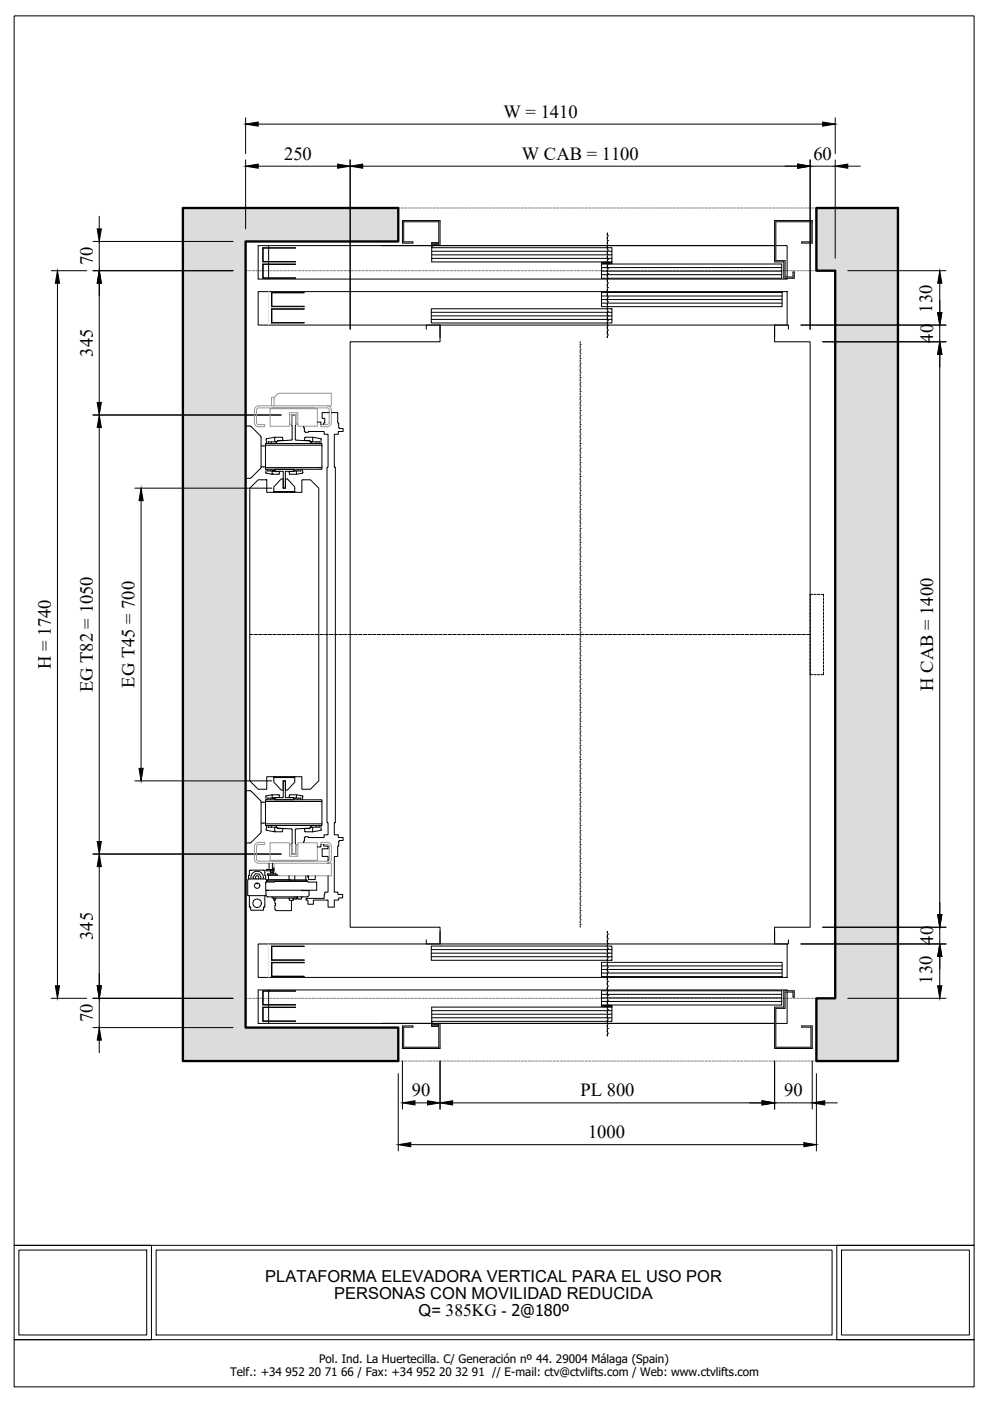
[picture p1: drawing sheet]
<svg xmlns="http://www.w3.org/2000/svg" width="210mm" height="297mm" viewBox="0 0 210 297" stroke-linecap="round" stroke-linejoin="round" font-family="sans-serif">
<!-- layer: AUX-0 -->
<g fill="none" stroke="#808080" stroke-width=".21">
<path d="M52.1 57v.4h.4M52.1 51.8v.5M52.1 52.5v.5M52.1 53.3v.5M52.1 54v.5M52.1 54.8v.5M52.1 55.5v.5M52.1 56.3v.5M52.4 51.2h-.3v.3M52.6 51.2h.5M52.7 57.4h.5M53.4 51.2h.5"/>
<path d="M53.5 57.4h.5M54.1 51.2h.5M54.2 57.4h.5M54.9 51.2h.5M55 57.4h.5M55.6 51.2h.5M55.7 57.4h.5M56.4 51.2h.5M56.5 57.4h.5M57.1 51.2h.5M57.2 57.4h.5M57.9 51.2h.5"/>
<path d="M58 57.4h.5M58.6 51.2h.5M58.7 57.4h.5M59.4 51.2h.5M59.5 57.4h.5M60.1 51.2h.5M60.2 57.4h.5M60.9 51.2h.5M61 57.4h.5M61.6 51.2h.5M61.7 57.4h.5M62.4 51.2h.5"/>
<path d="M62.5 57.4h.5M63.1 51.2h.5M63.2 57.4h.5M63.9 51.2h.5M64 57.4h.5M64.6 51.2h.5M64.7 57.4h.5M65.4 51.2h.5M65.5 57.4h.5M66.1 51.2h.5M66.2 57.4h.5M66.9 51.2h.5"/>
<path d="M67 57.4h.5M67.6 51.2h.5M67.7 57.4h.5M68.4 51.2h.5M68.5 57.4h.5M69.1 51.2h.5M69.2 57.4h.5M69.9 51.2h.5M70 57.4h.5M70.6 51.2h.5M70.7 57.4h.5M71.4 51.2h.5"/>
<path d="M71.5 57.4h.5M72.1 51.2h.5M72.2 57.4h.5M72.9 51.2h.5M73 57.4h.5M73.6 51.2h.5M73.7 57.4h.5M74.4 51.2h.5M74.5 57.4h.5M75.1 51.2h.5M75.2 57.4h.5M75.9 51.2h.5"/>
<path d="M76 57.4h.5M76.6 51.2h.5M76.7 57.4h.5M77.4 51.2h.5M77.5 57.4h.5M78.1 51.2h.5M78.2 57.4h.5M78.9 51.2h.5M79 57.4h.5M79.6 51.2h.5M79.7 57.4h.5M80.4 51.2h.5"/>
<path d="M80.5 57.4h.5M81.1 51.2h.5M81.2 57.4h.5M81.9 51.2h.5M82 57.4h.5M82.6 51.2h.5M82.7 57.4h.5M83.4 51.2h.5M83.5 57.4h.5M84.2 57.4h.5M84.4 44.8v.5M84.4 45.5v.5"/>
<path d="M84.4 46.3v.5M84.4 47v.5M84.4 47.8v.5M84.4 48.5v.5M84.4 49.3v.5M84.4 50v.5M84.4 50.8v.4h-.3M84.8 44.1h-.4v.4M85 57.4h.5M85 44.1h.5M85.7 57.4h.5M85.8 44.1h.5"/>
<path d="M86.5 57.4h.5M86.5 44.1h.5M87.2 57.4h.5M87.3 44.1h.5M88 57.4h.5M88 44.1h.5M88.7 57.4h.5M88.8 44.1h.5M89.5 57.4h.5M89.5 44.1h.5M90.2 57.4h.5M90.3 44.1h.5"/>
<path d="M91 57.4h.5M91 44.1h.5M91.7 57.4h.5M91.8 44.1h.5M92.5 57.4h.5M92.5 44.1h.5M93.2 57.4h.5M93.3 44.1h.5M94 57.4h.5M94 44.1h.5M94.7 57.4h.5M94.8 44.1h.5"/>
<path d="M95.5 57.4h.5M95.5 44.1h.5M96.2 57.4h.5M96.3 44.1h.5M97 57.4h.5M97 44.1h.5M97.7 57.4h.5M97.8 44.1h.5M98.5 57.4h.5M98.5 44.1h.5M99.2 57.4h.5M99.3 44.1h.5"/>
<path d="M100 57.4h.5M100 44.1h.5M100.7 57.4h.5M100.8 44.1h.5M101.5 57.4h.5M101.5 44.1h.5M102.2 57.4h.5M102.3 44.1h.5M103 57.4h.5M103 44.1h.5M103.7 57.4h.5M103.8 44.1h.5"/>
<path d="M104.5 57.4h.5M104.5 44.1h.5M105.2 57.4h.5M105.3 44.1h.5M106 57.4h.5M106 44.1h.5M106.7 57.4h.5M106.8 44.1h.5M107.5 57.4h.5M107.5 44.1h.5M108.2 57.4h.5M108.3 44.1h.5"/>
<path d="M109 57.4h.5M109 44.1h.5M109.7 57.4h.5M109.8 44.1h.5M110.5 57.4h.5M110.5 44.1h.5M111.2 57.4h.5M111.3 44.1h.5M112 57.4h.5M112 44.1h.5M112.7 57.4h.5M112.8 44.1h.5"/>
<path d="M113.5 57.4h.5M113.5 44.1h.5M114.2 57.4h.5M114.3 44.1h.5M115 57.4h.5M115 44.1h.5M115.7 57.4h.5M115.8 44.1h.5M116.5 57.4h.5M116.5 44.1h.5M117.2 57.4h.5M117.3 44.1h.5"/>
<path d="M118 57.4h.5M118 44.1h.5M118.7 57.4h.5M118.8 44.1h.5M119.5 57.4h.5M119.5 44.1h.5M120.2 57.4h.5M120.3 44.1h.5M121 57.4h.5M121 44.1h.5M121.7 57.4h.5M121.8 44.1h.5"/>
<path d="M122.5 57.4h.5M122.5 44.1h.5M123.2 57.4h.5M123.3 44.1h.5M124 57.4h.5M124 44.1h.5M124.7 57.4h.5M124.8 44.1h.5M125.5 57.4h.5M125.5 44.1h.5M126.2 57.4h.5M126.3 44.1h.5"/>
<path d="M127 57.4h.5M127 44.1h.5M127.7 57.4h.5M127.8 44.1h.5M128.5 57.4h.5M128.5 44.1h.5M129.2 57.4h.5M129.3 44.1h.5M130 57.4h.5M130 44.1h.5M130.7 57.4h.5M130.8 44.1h.5"/>
<path d="M131.5 57.4h.5M131.5 44.1h.5M132.2 57.4h.5M132.3 44.1h.5M133 57.4h.5M133 44.1h.5M133.7 57.4h.5M133.8 44.1h.5M134.5 57.4h.5M134.5 44.1h.5M135.2 57.4h.5M135.3 44.1h.5"/>
<path d="M136 57.4h.5M136 44.1h.5M136.7 57.4h.5M136.8 44.1h.5M137.5 57.4h.5M137.5 44.1h.5M138.2 57.4h.5M138.3 44.1h.5M139 57.4h.5M139 44.1h.5M139.7 57.4h.5M139.8 44.1h.5"/>
<path d="M140.5 57.4h.5M140.5 44.1h.5M141.2 57.4h.5M141.3 44.1h.5M142 57.4h.5M142 44.1h.5M142.7 57.4h.5M142.8 44.1h.5M143.5 57.4h.5M143.5 44.1h.5M144.2 57.4h.5M144.3 44.1h.5"/>
<path d="M145 57.4h.5M145 44.1h.5M145.7 57.4h.5M145.8 44.1h.5M146.5 57.4h.5M146.5 44.1h.5M147.2 57.4h.5M147.3 44.1h.5M148 57.4h.5M148 44.1h.5M148.7 57.4h.5M148.8 44.1h.5"/>
<path d="M149.5 57.4h.5M149.5 44.1h.5M150.2 57.4h.5M150.3 44.1h.5M151 57.4h.5M151 44.1h.5M151.7 57.4h.5M151.8 44.1h.5M152.5 57.4h.5M152.5 44.1h.5M153.2 57.4h.5M153.3 44.1h.5"/>
<path d="M154 57.4h.5M154 44.1h.5M154.7 57.4h.5M154.8 44.1h.5M155.5 57.4h.5M155.5 44.1h.5M156.2 57.4h.5M156.3 44.1h.5M157 57.4h.5M157 44.1h.5M157.7 57.4h.5M157.8 44.1h.5"/>
<path d="M158.5 57.4h.5M158.5 44.1h.5M159.2 57.4h.5M159.3 44.1h.5M160 57.4h.5M160 44.1h.5M160.7 57.4h.5M160.8 44.1h.5M161.5 57.4h.5M161.5 44.1h.5M162.2 57.4h.5M162.3 44.1h.5"/>
<path d="M163 57.4h.5M163 44.1h.5M163.7 57.4h.5M163.8 44.1h.5M164.5 57.4h.5M164.5 44.1h.5M165.2 57.4h.5M165.3 44.1h.5M166 57.4h.5M166 44.1h.5M166.7 57.4h.5M166.8 44.1h.5"/>
<path d="M167.5 57.4h.5M167.5 44.1h.5M168.2 57.4h.5M168.3 44.1h.5M169 57.4h.5M169 44.1h.5M169.7 57.4h.5M169.8 44.1h.5M170.5 57.4h.5M170.5 44.1h.5M171.2 57.4h.5M171.3 44.1h.5"/>
<path d="M172 57.4h.5M172 44.1h.5M172.8 44.1h.3v.5M173.1 56.9v.5h-.4M173.1 44.9v.5M173.1 45.6v.5M173.1 46.4v.5M173.1 47.1v.5M173.1 47.9v.5M173.1 48.6v.5M173.1 49.4v.5M173.1 50.1v.5"/>
<path d="M173.1 50.9v.5M173.1 51.6v.5M173.1 52.4v.5M173.1 53.1v.5M173.1 53.9v.5M173.1 54.6v.5M173.1 55.4v.5M173.1 56.1v.5M52.1 217.5v.4h.3M52.1 212.3v.5M52.1 213v.5M52.1 213.8v.5"/>
<path d="M52.1 214.5v.5M52.1 215.3v.5M52.1 216v.5M52.1 216.8v.5M52.5 211.7h-.4v.3M52.6 217.9h.5M52.7 211.7h.5M53.4 217.9h.5M53.5 211.7h.5M54.1 217.9h.5M54.2 211.7h.5M54.9 217.9h.5"/>
<path d="M55 211.7h.5M55.6 217.9h.5M55.7 211.7h.5M56.4 217.9h.5M56.5 211.7h.5M57.1 217.9h.5M57.2 211.7h.5M57.9 217.9h.5M58 211.7h.5M58.6 217.9h.5M58.7 211.7h.5M59.4 217.9h.5"/>
<path d="M59.5 211.7h.5M60.1 217.9h.5M60.2 211.7h.5M60.9 217.9h.5M61 211.7h.5M61.6 217.9h.5M61.7 211.7h.5M62.4 217.9h.5M62.5 211.7h.5M63.1 217.9h.5M63.2 211.7h.5M63.9 217.9h.5"/>
<path d="M64 211.7h.5M64.6 217.9h.5M64.7 211.7h.5M65.4 217.9h.5M65.5 211.7h.5M66.1 217.9h.5M66.2 211.7h.5M66.9 217.9h.5M67 211.7h.5M67.6 217.9h.5M67.7 211.7h.5M68.4 217.9h.5"/>
<path d="M68.5 211.7h.5M69.1 217.9h.5M69.2 211.7h.5M69.9 217.9h.5M70 211.7h.5M70.6 217.9h.5M70.7 211.7h.5M71.4 217.9h.5M71.5 211.7h.5M72.1 217.9h.5M72.2 211.7h.5M72.9 217.9h.5"/>
<path d="M73 211.7h.5M73.6 217.9h.5M73.7 211.7h.5M74.4 217.9h.5M74.5 211.7h.5M75.1 217.9h.5M75.2 211.7h.5M75.9 217.9h.5M76 211.7h.5M76.6 217.9h.5M76.7 211.7h.5M77.4 217.9h.5"/>
<path d="M77.5 211.7h.5M78.1 217.9h.5M78.2 211.7h.5M78.9 217.9h.5M79 211.7h.5M79.6 217.9h.5M79.7 211.7h.5M80.4 217.9h.5M80.5 211.7h.5M81.1 217.9h.5M81.2 211.7h.5M81.9 217.9h.5"/>
<path d="M82 211.7h.5M82.6 217.9h.5M82.7 211.7h.5M83.4 217.9h.5M83.5 211.7h.5M84.1 217.9h.3v.4M84.2 211.7h.5M84.4 218.5v.5M84.4 219.3v.5M85 211.7h.5M85.7 211.7h.5M86.5 211.7h.5"/>
<path d="M87.2 211.7h.5M88 211.7h.5M88.7 211.7h.5M89.5 211.7h.5M90.2 211.7h.5M91 211.7h.5M91.7 211.7h.5M92.5 211.7h.5M93.2 211.7h.5M94 211.7h.5M94.7 211.7h.5M95.5 211.7h.5"/>
<path d="M96.2 211.7h.5M97 211.7h.5M97.7 211.7h.5M98.5 211.7h.5M99.2 211.7h.5M100 211.7h.5M100.7 211.7h.5M101.5 211.7h.5M102.2 211.7h.5M103 211.7h.5M103.7 211.7h.5M104.5 211.7h.5"/>
<path d="M105.2 211.7h.5M106 211.7h.5M106.7 211.7h.5M107.5 211.7h.5M108.2 211.7h.5M109 211.7h.5M109.7 211.7h.5M110.5 211.7h.5M111.2 211.7h.5M112 211.7h.5M112.7 211.7h.5M113.5 211.7h.5"/>
<path d="M114.2 211.7h.5M115 211.7h.5M115.7 211.7h.5M116.5 211.7h.5M117.2 211.7h.5M118 211.7h.5M118.7 211.7h.5M119.5 211.7h.5M120.2 211.7h.5M121 211.7h.5M121.7 211.7h.5M122.5 211.7h.5"/>
<path d="M123.2 211.7h.5M124 211.7h.5M124.7 211.7h.5M125.5 211.7h.5M126.2 211.7h.5M127 211.7h.5M127.7 211.7h.5M128.5 211.7h.5M129.2 211.7h.5M130 211.7h.5M130.7 211.7h.5M131.5 211.7h.5"/>
<path d="M132.2 211.7h.5M133 211.7h.5M133.7 211.7h.5M134.5 211.7h.5M135.2 211.7h.5M136 211.7h.5M136.7 211.7h.5M137.5 211.7h.5M138.2 211.7h.5M139 211.7h.5M139.7 211.7h.5M140.5 211.7h.5"/>
<path d="M141.2 211.7h.5M142 211.7h.5M142.7 211.7h.5M143.5 211.7h.5M144.2 211.7h.5M145 211.7h.5M145.7 211.7h.5M146.5 211.7h.5M147.2 211.7h.5M148 211.7h.5M148.7 211.7h.5M149.5 211.7h.5"/>
<path d="M150.2 211.7h.5M151 211.7h.5M151.7 211.7h.5M152.5 211.7h.5M153.2 211.7h.5M154 211.7h.5M154.7 211.7h.5M155.5 211.7h.5M156.2 211.7h.5M157 211.7h.5M157.7 211.7h.5M158.5 211.7h.5"/>
<path d="M159.2 211.7h.5M160 211.7h.5M160.7 211.7h.5M161.5 211.7h.5M162.2 211.7h.5M163 211.7h.5M163.7 211.7h.5M164.5 211.7h.5M165.2 211.7h.5M166 211.7h.5M166.7 211.7h.5M167.5 211.7h.5"/>
<path d="M168.2 211.7h.5M169 211.7h.5M169.7 211.7h.5M170.5 211.7h.5M171.2 211.7h.5M172 211.7h.5M172.7 211.7h.4v.5M173.1 212.4v.5M173.1 213.2v.5M173.1 213.9v.5M173.1 214.7v.5M173.1 215.4v.5"/>
<path d="M173.1 216.2v.5M173.1 216.9v.5M173.1 217.7v.5M173.1 218.4v.5M173.1 219.2v.5M173.1 219.9v.5M84.4 224.5v.5h.4M84.4 220v.5M84.4 220.8v.5M84.4 221.5v.5M84.4 222.3v.5M84.4 223v.5"/>
<path d="M84.4 223.8v.5M85 225h.5M85.8 225h.5M86.5 225h.5M87.3 225h.5M88 225h.5M88.8 225h.5M89.5 225h.5M90.3 225h.5M91 225h.5M91.8 225h.5M92.5 225h.5"/>
<path d="M93.3 225h.5M94 225h.5M94.8 225h.5M95.5 225h.5M96.3 225h.5M97 225h.5M97.8 225h.5M98.5 225h.5M99.3 225h.5M100 225h.5M100.8 225h.5M101.5 225h.5"/>
<path d="M102.3 225h.5M103 225h.5M103.8 225h.5M104.5 225h.5M105.3 225h.5M106 225h.5M106.8 225h.5M107.5 225h.5M108.3 225h.5M109 225h.5M109.8 225h.5M110.5 225h.5"/>
<path d="M111.3 225h.5M112 225h.5M112.8 225h.5M113.5 225h.5M114.3 225h.5M115 225h.5M115.8 225h.5M116.5 225h.5M117.3 225h.5M118 225h.5M118.8 225h.5M119.5 225h.5"/>
<path d="M120.3 225h.5M121 225h.5M121.8 225h.5M122.5 225h.5M123.3 225h.5M124 225h.5M124.8 225h.5M125.5 225h.5M126.3 225h.5M127 225h.5M127.8 225h.5M128.5 225h.5"/>
<path d="M129.3 225h.5M130 225h.5M130.8 225h.5M131.5 225h.5M132.3 225h.5M133 225h.5M133.8 225h.5M134.5 225h.5M135.3 225h.5M136 225h.5M136.8 225h.5M137.5 225h.5"/>
<path d="M138.3 225h.5M139 225h.5M139.8 225h.5M140.5 225h.5M141.3 225h.5M142 225h.5M142.8 225h.5M143.5 225h.5M144.3 225h.5M145 225h.5M145.8 225h.5M146.5 225h.5"/>
<path d="M147.3 225h.5M148 225h.5M148.8 225h.5M149.5 225h.5M150.3 225h.5M151 225h.5M151.8 225h.5M152.5 225h.5M153.3 225h.5M154 225h.5M154.8 225h.5M155.5 225h.5"/>
<path d="M156.3 225h.5M157 225h.5M157.8 225h.5M158.5 225h.5M159.3 225h.5M160 225h.5M160.8 225h.5M161.5 225h.5M162.3 225h.5M163 225h.5M163.8 225h.5M164.5 225h.5"/>
<path d="M165.3 225h.5M166 225h.5M166.8 225h.5M167.5 225h.5M168.3 225h.5M169 225h.5M169.8 225h.5M170.5 225h.5M171.3 225h.5M172 225h.5M173.1 224.4v.6h-.3M173.1 220.7v.5"/>
<path d="M173.1 221.4v.5M173.1 222.2v.5M173.1 222.9v.5M173.1 223.7v.5"/>
</g>
<!-- layer: CABINA -->
<g fill="none" stroke="#000" stroke-width=".21">
<path d="M90.4 69.8v-.9h2.9v3.6h-19.1v124.1h19.1v3.5h-2.9v-.8M167.2 69.8v-.9h-3v3.6h7.6v124.1h-7.6v3.5h3v-.8M171.8 126.8v.5M171.8 127.5v.5M171.8 128.3v.5M171.8 129v.5M171.8 129.8v.5M171.8 130.5v.5M171.8 131.3v.5M171.8 132v.5M171.8 132.8v.5M171.8 133.5v.5"/>
<path d="M171.8 134.3v.5M171.8 135v.5M171.8 135.8v.5M171.8 136.5v.5M171.8 137.3v.5M171.8 138v.5M171.8 138.8v.5M171.8 139.5v.5M172.3 126h-.5v.5M172.6 126h.5M173.3 126h.5M174.1 126h.5v.5"/>
<path d="M174.6 126.8v.5M174.6 127.5v.5M174.6 128.3v.5M174.6 129v.5M174.6 129.8v.5M174.6 130.5v.5M174.6 131.3v.5M174.6 132v.5M174.6 132.8v.5M174.6 133.5v.5M174.6 134.3v.5M174.6 135v.5"/>
<path d="M174.6 135.8v.5M174.6 136.5v.5M174.6 137.3v.5M174.6 138v.5M174.6 138.8v.5M174.6 139.5v.5M171.8 142.5v.5h.5M171.8 140.3v.5M171.8 141v.5M171.8 141.8v.5M172.6 143h.5M173.3 143h.5"/>
<path d="M174.6 142.5v.5h-.5M174.6 140.3v.5M174.6 141v.5M174.6 141.8v.5"/>
</g>
<!-- layer: SOMBREADO -->
<g fill="#dcdcdc" stroke="#dcdcdc" stroke-width=".21">
<path d="M38.8 44.1l45.6 7.1v-7.1zM38.8 44.1l45.6 7.1h-45.6z"/>
<path d="M173.1 44.1l17.3 13.3v-13.3zM173.1 44.1l17.3 13.3h-17.3z"/>
<path d="M177.1 57.4l13.3 154.3v-154.3zM177.1 57.4l13.3 154.3h-13.3z"/>
<path d="M38.8 51.2l13.3 166.7v-166.7zM38.8 51.2l13.3 166.7h-13.3z"/>
<path d="M173.1 211.7l17.3 13.3v-13.3zM173.1 211.7l17.3 13.3h-17.3z"/>
<path d="M38.8 217.9l45.6 7.1v-7.1zM38.8 217.9l45.6 7.1h-45.6z"/>
</g>
<!-- layer: MUROS -->
<path d="M38.8 44.1h45.6v7.1h-32.3v166.7h32.3v7.1h-45.6zM173.1 44.1h17.3v180.9h-17.3v-13.3h4v-154.3h-4z" fill="none" stroke="#000" stroke-width=".5"/>
<!-- layer: EJES -->
<g fill="none" stroke="#000" stroke-width=".21">
<path d="M128.8 60h.1M128.8 59h.1M128.8 58h.1M128.8 57h.1M128.8 56h.1M128.8 55h.1M128.8 54h.1M128.8 53h.1M128.8 52h.1M128.8 51h.1M128.8 50h.1M128.8 49.4v.3"/>
<path d="M128.8 50.3v.4M128.8 51.3v.4M128.8 52.3v.4M128.8 53.3v.4M128.8 54.3v.4M128.8 55.3v.4M128.8 56.3v.4M128.8 57.3v.4M128.8 58.3v.4M128.8 59.3v.4M123 79h.1M123 78h.1"/>
<path d="M123 77h.1M123 76h.1M123 75h.1M123 74h.1M123 73h.1M123 72.5v.3M123 73.3v.5M123 74.3v.5M123 75.3v.5M123 76.3v.5M123 77.3v.5M123 78.3v.5"/>
<path d="M123 79.3v.5M128.8 71h.1M128.8 70h.1M128.8 69h.1M128.8 68h.1M128.8 67h.1M128.8 66h.1M128.8 65h.1M128.8 64h.1M128.8 63h.1M128.8 62h.1M128.8 61h.1"/>
<path d="M128.8 60.2v.6M128.8 61.2v.6M128.8 62.2v.6M128.8 63.2v.6M128.8 64.2v.6M128.8 65.2v.6M128.8 66.2v.6M128.8 67.2v.6M128.8 68.2v.6M128.8 69.2v.6M128.8 70.2v.6M128.8 71.2v.4"/>
<path d="M123 99h.1M123 98h.1M123 97h.1M123 96h.1M123 95h.1M123 94h.1M123 93h.1M123 92h.1M123 91h.1M123 90h.1M123 89h.1M123 88h.1"/>
<path d="M123 87h.1M123 86h.1M123 85h.1M123 84h.1M123 83h.1M123 82h.1M123 81h.1M123 80h.1M123 80.3v.5M123 81.3v.5M123 82.3v.5M123 83.3v.5"/>
<path d="M123 84.3v.5M123 85.3v.5M123 86.3v.5M123 87.3v.5M123 88.3v.5M123 89.3v.5M123 90.3v.5M123 91.3v.5M123 92.3v.5M123 93.3v.5M123 94.3v.5M123 95.3v.5"/>
<path d="M123 96.3v.5M123 97.3v.5M123 98.3v.5M123 99.3v.5M123 119h.1M123 118h.1M123 117h.1M123 116h.1M123 115h.1M123 114h.1M123 113h.1M123 112h.1"/>
<path d="M123 111h.1M123 110h.1M123 109h.1M123 108h.1M123 107h.1M123 106h.1M123 105h.1M123 104h.1M123 103h.1M123 102h.1M123 101h.1M123 100h.1"/>
<path d="M123 100.3v.5M123 101.3v.5M123 102.3v.5M123 103.3v.5M123 104.3v.5M123 105.3v.5M123 106.3v.5M123 107.3v.5M123 108.3v.5M123 109.3v.5M123 110.3v.5M123 111.3v.5"/>
<path d="M123 112.3v.5M123 113.3v.5M123 114.3v.5M123 115.3v.5M123 116.3v.5M123 117.3v.5M123 118.3v.5M123 119.3v.5M53 134.5h.6M53.8 134.5h.1M54.1 134.5h.5M54.8 134.5h.1"/>
<path d="M55.1 134.5h.5M55.8 134.5h.1M56.1 134.5h.5M56.8 134.5h.1M57.1 134.5h.5M57.8 134.5h.1M58.1 134.5h.5M58.8 134.5h.1M59.1 134.5h.5M59.8 134.5h.1M60.1 134.5h.5M60.8 134.5h.1"/>
<path d="M61.1 134.5h.5M61.8 134.5h.1M62.1 134.5h.5M62.8 134.5h.1M63.1 134.5h.5M63.8 134.5h.1M64.1 134.5h.5M64.8 134.5h.1M65.1 134.5h.5M65.8 134.5h.1M66.1 134.5h.5M66.8 134.5h.1"/>
<path d="M67.1 134.5h.5M67.8 134.5h.1M68.1 134.5h.5M68.8 134.5h.1M69.1 134.5h.5M69.8 134.5h.1M70.1 134.5h.5M70.8 134.5h.1M71.1 134.5h.5M71.8 134.5h.1M72.1 134.5h.5M72.8 134.5h.1"/>
<path d="M73.1 134.5h.5M73.8 134.5h.1M74.1 134.5h.7M75 134.5h.1M75.3 134.5h.5M76 134.5h.1M76.3 134.5h.5M77 134.5h.1M77.3 134.5h.5M78 134.5h.1M78.3 134.5h.5M79 134.5h.1"/>
<path d="M79.3 134.5h.5M80 134.5h.1M80.3 134.5h.5M81 134.5h.1M81.3 134.5h.5M82 134.5h.1M82.3 134.5h.5M83 134.5h.1M83.3 134.5h.5M84 134.5h.1M84.3 134.5h.5M85 134.5h.1"/>
<path d="M85.3 134.5h.5M86 134.5h.1M86.3 134.5h.5M87 134.5h.1M87.3 134.5h.5M88 134.5h.1M88.3 134.5h.5M89 134.5h.1M89.3 134.5h.5M90 134.5h.1M90.3 134.5h.5M91 134.5h.1"/>
<path d="M91.3 134.5h.5M92 134.5h.1M92.3 134.5h.5M93 134.5h.1M93.3 134.5h.5M94 134.5h.1M94.3 134.5h.5M95 134.5h.1M95.3 134.5h.5M96 134.5h.1M96.3 134.5h.5M97 134.5h.1"/>
<path d="M97.3 134.5h.5M98 134.5h.1M98.3 134.5h.5M99 134.5h.1M99.3 134.5h.5M100 134.5h.1M100.3 134.5h.5M101 134.5h.1M101.3 134.5h.5M102 134.5h.1M102.3 134.5h.5M103 134.5h.1"/>
<path d="M103.3 134.5h.5M104 134.5h.1M104.3 134.5h.5M105 134.5h.1M105.3 134.5h.5M106 134.5h.1M106.3 134.5h.5M107 134.5h.1M107.3 134.5h.5M108 134.5h.1M108.3 134.5h.5M109 134.5h.1"/>
<path d="M109.3 134.5h.5M110 134.5h.1M110.3 134.5h.5M111 134.5h.1M111.3 134.5h.5M112 134.5h.1M112.3 134.5h.5M113 134.5h.1M113.3 134.5h.5M114 134.5h.1M114.3 134.5h.5M115 134.5h.1"/>
<path d="M115.3 134.5h.5M116 134.5h.1M116.3 134.5h.5M117 134.5h.1M117.3 134.5h.5M118 134.5h.1M118.3 134.5h.5M119 134.5h.1M119.3 134.5h.5M120 134.5h.1M120.3 134.5h.5M121 134.5h.1"/>
<path d="M121.3 134.5h.5M122 134.5h.1M122.3 134.5h.5M123 134.5h.1M123 139h.1M123 138h.1M123 137h.1M123 136h.1M123 135h.1M123 134h.1M123 133h.1M123 132h.1"/>
<path d="M123 131h.1M123 130h.1M123 129h.1M123 128h.1M123 127h.1M123 126h.1M123 125h.1M123 124h.1M123 123h.1M123 122h.1M123 121h.1M123 120h.1"/>
<path d="M123 120.3v.5M123 121.3v.5M123 122.3v.5M123 123.3v.5M123 124.3v.5M123 125.3v.5M123 126.3v.5M123 127.3v.5M123 128.3v.5M123 129.3v.5M123 130.3v.5M123 131.3v.5"/>
<path d="M123 132.3v.5M123 133.3v.5M123 134.3v.5M123 135.3v.5M123 136.3v.5M123 137.3v.5M123 138.3v.5M123 139.3v.5M123.3 134.5h.5M124 134.5h.1M124.3 134.5h.5M125 134.5h.1"/>
<path d="M125.3 134.5h.5M126 134.5h.1M126.3 134.5h.5M127 134.5h.1M127.3 134.5h.5M128 134.5h.1M128.3 134.5h.5M129 134.5h.1M129.3 134.5h.5M130 134.5h.1M130.3 134.5h.5M131 134.5h.1"/>
<path d="M131.3 134.5h.5M132 134.5h.1M132.3 134.5h.5M133 134.5h.1M133.3 134.5h.5M134 134.5h.1M134.3 134.5h.5M135 134.5h.1M135.3 134.5h.5M136 134.5h.1M136.3 134.5h.5M137 134.5h.1"/>
<path d="M137.3 134.5h.5M138 134.5h.1M138.3 134.5h.5M139 134.5h.1M139.3 134.5h.5M140 134.5h.1M140.3 134.5h.5M141 134.5h.1M141.3 134.5h.5M142 134.5h.1M142.3 134.5h.5M143 134.5h.1"/>
<path d="M143.3 134.5h.5M144 134.5h.1M144.3 134.5h.5M145 134.5h.1M145.3 134.5h.5M146 134.5h.1M146.3 134.5h.5M147 134.5h.1M147.3 134.5h.5M148 134.5h.1M148.3 134.5h.5M149 134.5h.1"/>
<path d="M149.3 134.5h.5M150 134.5h.1M150.3 134.5h.5M151 134.5h.1M151.3 134.5h.5M152 134.5h.1M152.3 134.5h.5M153 134.5h.1M153.3 134.5h.5M154 134.5h.1M154.3 134.5h.5M155 134.5h.1"/>
<path d="M155.3 134.5h.5M156 134.5h.1M156.3 134.5h.5M157 134.5h.1M157.3 134.5h.5M158 134.5h.1M158.3 134.5h.5M159 134.5h.1M159.3 134.5h.5M160 134.5h.1M160.3 134.5h.5M161 134.5h.1"/>
<path d="M161.3 134.5h.5M162 134.5h.1M162.3 134.5h.5M163 134.5h.1M163.3 134.5h.5M164 134.5h.1M164.3 134.5h.5M165 134.5h.1M165.3 134.5h.5M166 134.5h.1M166.3 134.5h.5M167 134.5h.1"/>
<path d="M167.3 134.5h.5M168 134.5h.1M168.3 134.5h.5M169 134.5h.1M169.3 134.5h.5M170 134.5h.1M170.3 134.5h.5M171 134.5h.1M171.3 134.5h.5M123 159h.1M123 158h.1M123 157h.1"/>
<path d="M123 156h.1M123 155h.1M123 154h.1M123 153h.1M123 152h.1M123 151h.1M123 150h.1M123 149h.1M123 148h.1M123 147h.1M123 146h.1M123 145h.1"/>
<path d="M123 144h.1M123 143h.1M123 142h.1M123 141h.1M123 140h.1M123 140.3v.5M123 141.3v.5M123 142.3v.5M123 143.3v.5M123 144.3v.5M123 145.3v.5M123 146.3v.5"/>
<path d="M123 147.3v.5M123 148.3v.5M123 149.3v.5M123 150.3v.5M123 151.3v.5M123 152.3v.5M123 153.3v.5M123 154.3v.5M123 155.3v.5M123 156.3v.5M123 157.3v.5M123 158.3v.5"/>
<path d="M123 159.3v.5M123 179h.1M123 178h.1M123 177h.1M123 176h.1M123 175h.1M123 174h.1M123 173h.1M123 172h.1M123 171h.1M123 170h.1M123 169h.1"/>
<path d="M123 168h.1M123 167h.1M123 166h.1M123 165h.1M123 164h.1M123 163h.1M123 162h.1M123 161h.1M123 160h.1M123 160.3v.5M123 161.3v.5M123 162.3v.5"/>
<path d="M123 163.3v.5M123 164.3v.5M123 165.3v.5M123 166.3v.5M123 167.3v.5M123 168.3v.5M123 169.3v.5M123 170.3v.5M123 171.3v.5M123 172.3v.5M123 173.3v.5M123 174.3v.5"/>
<path d="M123 175.3v.5M123 176.3v.5M123 177.3v.5M123 178.3v.5M123 179.3v.5M123 196h.1M123 195h.1M123 194h.1M123 193h.1M123 192h.1M123 191h.1M123 190h.1"/>
<path d="M123 189h.1M123 188h.1M123 187h.1M123 186h.1M123 185h.1M123 184h.1M123 183h.1M123 182h.1M123 181h.1M123 180h.1M123 180.3v.5M123 181.3v.5"/>
<path d="M123 182.3v.5M123 183.3v.5M123 184.3v.5M123 185.3v.5M123 186.3v.5M123 187.3v.5M123 188.3v.5M123 189.3v.5M123 190.3v.5M123 191.3v.5M123 192.3v.5M123 193.3v.5"/>
<path d="M123 194.3v.5M123 195.3v.5M123 196.3v.3M128.8 198.1h.1M128.8 199.1h.1M128.8 197.5v.3M128.8 198.3v.5M128.8 199.3v.5M128.8 200.1h.1M128.8 201.1h.1M128.8 202.1h.1M128.8 203.1h.1"/>
<path d="M128.8 204.1h.1M128.8 205.1h.1M128.8 206.1h.1M128.8 207.1h.1M128.8 208.1h.1M128.8 209.1h.1M128.8 210.1h.1M128.8 211.1h.1M128.8 212.1h.1M128.8 213.1h.1M128.8 214.1h.1M128.8 215.1h.1"/>
<path d="M128.8 216.1h.1M128.8 217.1h.1M128.8 218.1h.1M128.8 219.1h.1M128.8 200.3v.5M128.8 201.3v.5M128.8 202.3v.5M128.8 203.3v.5M128.8 204.3v.5M128.8 205.3v.5M128.8 206.3v.5M128.8 207.3v.5"/>
<path d="M128.8 208.3v.5M128.8 209.3v.5M128.8 210.3v.5M128.8 211.3v.5M128.8 212.3v.5M128.8 213.3v.5M128.8 214.3v.5M128.8 215.3v.5M128.8 216.3v.5M128.8 217.3v.5M128.8 218.3v.5M128.8 219.3v.3"/>
</g>
<!-- layer: COTAS -->
<g fill="none" stroke="#000" stroke-width=".21">
<path d="M52.1 25v7.6M52.1 33.9v14.6M54.7 26.3h119.7M54.7 35.2h16.9M74.2 33.9v35.9M76.9 35.2h92.2M171.8 35.2h5.3M171.8 33.9v35.9M177.1 25v7.6M177.1 33.9v20.8M179.7 35.2h2.7M10.9 57.4h7.5"/>
<path d="M19.7 57.4h29.7M19.7 51.2h29.7M21 45.9v2.6M21 51.2v6.2M179.7 57.4h20.9M12.2 60.1v148.9M21 60.1v25.2M169.8 68.9h30.8M174.4 72.5h26.2M199.3 60.1v6.2M199.3 68.9v3.6M199.3 75.1v118.8"/>
<path d="M19.7 88h39.9M21 90.6v87.8M28.6 103.5h29M29.9 106.2v56.7M28.6 165.6h29M19.7 181.1h39.9M21 183.7v25.3M174.4 196.6h26.2M199.3 196.6v3.5M10.9 211.7h7.5M19.7 211.7h29.7M19.7 217.9h29.7"/>
<path d="M21 211.7v6.2M169.8 200.1h30.8M179.7 211.7h20.9M199.3 202.8v6.2M21 220.5v2.7M84.4 227.6v16.4M85.3 225v10.2M88 233.8h2.6M93.3 225v10.2M96 233.8h65.6M164.2 225v10.2M164.2 233.8h8"/>
<path d="M172.2 225v10.2M173.1 227.6v16.4M174.9 233.8h2.6M87.1 242.7h83.3"/>
</g>
<g fill="#000" stroke="#000" stroke-width=".21">
<path d="M52.1 26.3l2.6-.4v.9zM52.1 35.2l2.6-.4v.9zM71.6 34.8l2.6 .4-2.6 .5zM74.2 35.2l2.7-.4v.9zM169.1 34.8l2.7 .4-2.7 .5zM174.4 25.9l2.7 .4-2.7 .5zM177.1 35.2l2.6-.4v.9zM20.6 48.5h.9l-.5 2.7zM12.2 57.4l.4 2.7h-.9zM21 57.4l.5 2.7h-.9zM198.8 66.3h.9l-.4 2.6zM199.3 72.5l.4 2.6h-.9z"/>
<path d="M199.3 57.4l.4 2.7h-.9zM20.6 85.3h.9l-.5 2.7zM21 88l.5 2.6h-.9zM29.9 103.5l.5 2.7h-.9zM20.6 178.4h.9l-.5 2.7zM29.5 162.9h.9l-.5 2.7zM21 181.1l.5 2.6h-.9zM198.8 193.9h.9l-.4 2.7zM11.7 209h.9l-.4 2.7zM20.6 209h.9l-.5 2.7zM199.3 200.1l.4 2.7h-.9zM198.8 209h.9l-.4 2.7z"/>
<path d="M21 217.9l.5 2.6h-.9zM85.3 233.8l2.7-.4v.9zM90.6 233.4l2.7 .4-2.7 .5zM93.3 233.8l2.7-.4v.9zM161.6 233.4l2.6 .4-2.6 .5zM172.2 233.8l2.7-.4v.9zM84.4 242.7l2.7-.4v.8zM170.4 242.3l2.7 .4-2.7 .4z"/>
</g>
<!-- layer: SOPORTES -->
<g fill="none" stroke="#000" stroke-width=".21">
<path d="M52.1 90.3l1.2 .2 1.9 1.9 .2 .3-.1 6.5-2 2.1-.3 .1h-.9zM55.4 99h.9M55.4 94.5h.9M56.3 94h12v.4h-12zM56.3 99.1h12v.4h-12zM56.3 94.4v4.7M56.4 99.5v.7M56.4 93.1h.1M56.4 93.1l.1 .9M56.8 99.8h1.3l-.4 .1v.7l-1.3-.4M56.8 99.5v.4M56.9 93.6v.4"/>
<path d="M57.4 99.5v.3M57.5 93.7v.3M58.1 99.8l.2 .2h.9v.5l-1.5 .1M58.3 92.7l-1.9 .4M58.3 99.5v.5M58.6 93.7v.3M58.8 93.5v-.1h1.2l-.1-.7h-1.6v.9l.4 .1h-1.8M62.3 100v-.2l.5 .1v.7l-1.3-.1-.2-.4M62.3 100l-1 .1M62.3 99.5v.5M62.5 99.8h1.3M63.2 99.5v.3"/>
<path d="M63.8 99.5v.4M64.1 99.5l.1 .7M66 93.7v.3M66.3 92.7l-1.7 .1v.6h1.1l.1 .1M67 93.7v.3M67.7 93.6v.4M68.1 93.1l-.1 .9M68.1 93.1h.1M68.1 93.1l-1.8-.4v.9l-.4 .1h1.8M68.3 94.4v4.7M56.4 100.2h.1M57.7 100.5h.1"/>
<path d="M64.2 100.2h.1M64.2 100.2l-1.4 .4M55.4 176.3l-.1-6.4-2.2-2.2-1-.1v11.1h1l2.1-2.1M55.4 170.1h.9M55.4 174.5h.9M55.4 176.3l-.2 .3M56.3 174.7h12v.3h-12zM56.3 169.6h12v.3h-12zM56.3 169.9v4.8M56.4 168.8h.1M56.4 168.8v.8M56.4 168.8l1.3-.3v.6l.4 .1h-1.3"/>
<path d="M56.4 175.9v.1M56.4 176l1.9 .3M56.5 175l-.1 .9M56.8 169.1v.5M56.9 175.4h1.8l-.4 .1v.8M56.9 175v.5M57.4 169.2v.4M57.5 175v.4M57.7 168.5h1.5v.6l-1.1 .1M58.3 176.3h.1M58.3 169.1v.5M58.6 175v.4"/>
<path d="M58.8 175.5v.2h1.2l-.1 .6-1.6 .1M61.3 169l1.5 .2 .1-.7h-1.4l-.2 .5M62.3 169.1v.5M62.5 169.2h1.3M62.8 168.5l1.4 .3M63.2 169.2v.4M63.8 169.1v.5M64.2 168.8h.1M64.2 168.8l-.1 .8M66 175v.4M67 175v.4M67.7 175.4h-1.8l.4 .1v.9l-1.6-.1-.1-.6h1.1l.1-.2"/>
<path d="M67.7 175v.5M68 175l.1 .9M68.1 175.9v.1M68.1 176l-1.8 .4M68.3 169.9v4.8"/>
</g>
<!-- layer: LIMITADOR LUEZAR LM12CD -->
<g fill="none" stroke="#000" stroke-width=".21">
<path d="M56.7 186.6v.2h4.8v-.2M56.7 185.5l.2 .1M56.7 185.5h2.1M56.7 186.6h4.8M56.7 190.1h8.5M56.7 190.1h.1M56.9 188.7l-.5 .1v1.1l.3 .2M56.9 186.5l-.2 .1M56.9 185.6v.9M56.9 185.6h2M56.9 186.5h4.4M57 183v1.4"/>
<path d="M57.4 184.6v.1M57.7 190.1v.3h4.9v-.3M57.8 183v1.4M57.9 184.7h-.6v.3h.6M57.9 184.6v.7M58 190.4l.1 .5h.2M58.1 184l-.2 .2 .2 .2h-1.7v.2h1.7M58.4 186.9h6.7M58.4 186.9l-.3 .1h-1.8v1.7h10.8v-1.7h-1.7l-.3-.1M58.4 186.8v.1M58.5 190.4l-.1 .2h-.1v1h.1v.3h-.1v1h.1l.1 .2h3.3v-2.2M58.6 185.3h-1.9v.2"/>
<path d="M61.3 185.7v.8l.2 .1M61.3 190.4l.1 .5h.8v-.3M61.5 186.6h3.4h.2v.3M61.5 186.6h3.6M62.2 190.4v.2M62.5 185.7v.9M62.9 190.1l.1 .2M63 190.3l-.1 .3h-.7M63.1 190.1l-.1 .1M63.9 190.1v.5h-.8l-.1-.3M64 188.7l1.5 .1v1.1l-.3 .2M64.8 185.7v.9"/>
<path d="M65.2 190.1h.1M65.2 185.7v.2l.2 .1M65.4 185.7v.8h1.4v-.8"/>
</g>
<!-- layer: GUIAS -->
<path d="M58.3 99.5h4v.4h-1.8v3.6h-.4v-3.6h-1.8zM61.9 88.1h.8v5.2l2.9 .2a.4 .4 0 0 1 .3 .5h-7.3l.1-.3 .3-.2 2.9-.2zM58.6 175h7.3v.2l-.3 .4-2.9 .2v5.2l-.7 .1-.1-5.3-2.9-.2-.3-.2zM60.1 165.6h.4v3.5h1.8v.5h-4v-.5h1.8z" fill="none" stroke="#000" stroke-width=".21"/>
<!-- layer: CHASIS -->
<g fill="none" stroke="#989898" stroke-width=".21">
<path d="M57.3 86.7h10v3.7h-4.1v-2.9h-1.8v2.9h-4.1zM57.3 86.7h10M57.8 86.5l8.9 .1zM57.8 86.6h.1M58.1 84.6l.1-.4 .5-.6 .7-.2h10.9v2.6h-15.5a.9 .9 0 0 0-.9 .9v2.7a.99 .99 0 0 0 1.4 .9h.9v-.5h-1.4l-.4-.2v-2.9l.2-.4h15l.2 .4v2.9l-.4 .2h-1.4v.5a2 2 0 0 0 2.2-.6l.1-3a.88 .88 0 0 0-.9-.9M58.1 84.6v1.4M58.2 84.3h-.6v1.7M61.4 89.9l.4 .1M61.4 90h.4M61.8 88v2M61.8 88l.1 1.9M61.8 88v-.2h1v.2"/>
<path d="M62.7 89.9l.1 .1zM62.8 88v1.9h.4M62.8 88l-.1 1.9M62.8 90h.4M66.7 86.6h.1M69.6 86v.1M57.3 178.7h4.1v2.9h1.8v-2.9h4.1v3.7h-10zM61.4 179.2h.4v1.9M61.4 179.1h.4M61.8 179.1l.1 .1zM61.9 179.2l-.1 1.9M62.7 179.2l.1-.1v2"/>
<path d="M62.8 179.1h.4M63.2 179.2h-.4v1.9M57.3 182.4h10M57.8 182.4h8.9M57.8 182.5h8.9M61.8 181.1v.2h1v-.2M69.4 183a.88 .88 0 0 0 .9-.9v-2.6a.99 .99 0 0 0-1.4-.9h-.9v.4h1.4l.4 .3v2.8v.3l-.4 .2-14.8-.1-.2-.4v-2.8l.4-.3h1.4v-.4a2.01 2.01 0 0 0-2.2 .5l-.1 3a.9 .9 0 0 0 .9 .9h15.5v2.7h-11.2l-.7-.6-.3-.4v-1.7"/>
</g>
<!-- layer: CWT -->
<path d="M53 103.5l1.7-1.8h1.9v2.7h7.4v-2.7h1.8l1.8 1.8v62.1l-1.8 1.7h-1.8v-2.6h-7.4v2.6h-1.9l-1.7-1.7zM58.1 104.3l4.4 .1M58.1 104.2v-1l1.5-1.7h.4v2h.5v-2h.4l1.6 1.7v1.1M58.1 104.3v.1M62.5 104.2l-4.4 .1M58.1 164.8l4.4 .1zM58.1 164.9v.9l1.5 1.7h.4v-1.9h.5v1.9h.4l1.6-1.7v-.9M58.1 164.7v.1M62.5 164.7v.1" fill="none" stroke="#000" stroke-width=".21"/>
<!-- layer: TIMONERIA -->
<path d="M64.4 90.4l.3 1.3h.7v-.2h3.3v.6h.9v7h-.3v75.3h.3v2.6h-.9v.6h-3.3v-.2h-.7l-.3 1.3M67.3 89.5h.7v.5M69.8 87.5h-1.5v1.2h.6v1h-.3v.3M70.3 87.5h1.3v2.2h.2v1l.9 .2v.6h-1v.6h-.8v7h.2v75.3h-.2v2.6h.8v.6h1v.6l-.9 .1v1.1h-.2v2.2h-.7v7.6h.7v.4h1.1v.8h-.9v.4h-.9v1.5h-1.3v-1.5h-3.2v.9h-1.1v-.9h-.4v-.3h3.8l.2-1.3h.7v-3.5M68 179v.6h-.7M68.6 179v.4h1v.6h-1.3v1.6h1.3v.9M69.6 183h.1" fill="none" stroke="#000" stroke-width=".21"/>
<!-- layer: TENSOR LUEZAR -->
<g fill="none" stroke="#000" stroke-width=".21">
<path d="M52.9 189.9v2.4h.2l.2 .7 2.5-.1 .1-.6h.3v-2.4M53.2 186.3a1.33 1.33 0 0 1 1.3-1.6 1.33 1.33 0 0 1 1.3 1.6M53.3 184.5h2.5M53.3 184.5h-.4l-.2 1.9M53.8 186.4a.73 .73 0 0 1 .1-.8 .73 .73 0 0 1 .7-.3 .74 .74 0 0 1 .7 1l-.1 .1M54.2 187.3h.7M54.3 186.3a.36 .36 0 0 1-.1-.5 .36 .36 0 0 1 .6 0 .36 .36 0 0 1-.1 .5M54.5 187.4h.1M54.5 184.7h.1M55.8 184.5h.4l.1 1.9M56.5 187v-.5l-.3-.1-3.4-.1-.3 .3v3.3h3.9M56.5 188.7v.1"/>
<circle cx="54.5" cy="191.5" r=".9"/>
<circle cx="54.5" cy="187.8" r=".57"/>
</g>
<!-- layer: PUERTA -->
<g fill="none" stroke="#000" stroke-width=".21">
<path d="M55.7 52.5h6.9l-6.8 .1v2.8l6.8 .1h-6.9zM55.7 56h6.9l-6.8 .1v2.8l6.8 .1h-6.9zM57 52.1v7.1M91.5 51.5h1.4h-1.3v1h38.1v3.4h-1.7l1.7-.1v-.3h-38.2zM91.5 52.1h-36.8v7.1h112.2v-.2M91.5 53.3h38.2M91.5 52.5h.1M91.5 54h38.2M91.5 54.8h38.2M91.6 52.1h72.6M92 52.1v-.3h1v-4.8h-7.4v4.3h1.9v.2h-2.2v-4.7h8v5.3M127.5 55.6h1.8l-1.7 .1v.3h38.1v3h-38.2z"/>
<path d="M127.5 56.7h38.2M127.5 56h.1M127.5 57.5h38.2M127.5 58.2h38.2M129.7 55.5h.1M164.2 46.8h8v4.7h-2.2v-.2h1.9v-4.3h-7.4v8.3h1.9v3.4h1.7v-1h.3v1.3h-2.2v-3.5h-2zM164.5 52.1h2.4v6.6M54.7 61.8h112.2v7.1h-112.2zM57.6 62h6.9l-6.8 .1v2.8l6.8 .1h-6.9zM57.6 65.5h6.9l-6.8 .1v2.8l6.8 .1h-6.9zM91.4 66.2h38.3M91.4 67h38.3"/>
<path d="M91.4 67.7h38.3M91.4 65.5h38.3v3h-38.3zM93.3 68.9v2.7M127.5 62.8h38.3M127.5 63.5h38.3M127.5 64.3h38.3M127.5 62h38.3v3h-38.3zM164.2 68.9v2.7M93.3 197.5v2.6M164.2 197.5v2.6M54.7 200.1h112.2v7.1h-112.2zM55.7 210.1h6.9l-6.8 .1v2.8l6.8 .1h-6.9z"/>
<path d="M55.7 213.5h6.9l-6.8 .1v2.9h6.8h-6.9zM57 209.9v7.1M57.6 204h6.9l-6.8 .1v2.9l6.8 .1h-6.9zM57.6 200.6h6.9l-6.8 .1v2.8l6.8 .1h-6.9zM91.4 202.8h38.3M91.4 202.1h38.3M91.4 201.3h38.3M91.4 200.6h38.3v3h-38.3zM91.5 215.8h38.2M91.5 216.5h.1M91.5 215h38.2M91.5 214.3h38.2"/>
<path d="M91.5 213.5h38.2v-.2l-1.7-.1h1.7v3.3h-38.1v1l1.3 .1h-1.4zM91.6 217h72.6M92 217v.3h1v4.7h-7.4v-4.2h1.9v-.3h-2.2v4.8h8v-5.3M127.5 212.3h38.2M127.5 213.1h.1M127.5 211.6h38.2M127.5 210.8h38.2M127.5 206.3h38.3M127.5 205.5h38.3M127.5 204.8h38.3M127.5 210.1h38.2v3h-38.1v.3h1.7h-1.8zM127.5 204h38.3v3.1h-38.3z"/>
<path d="M129.7 213.5h.1M166.2 210.1h2.2v1.3h-.3v-1.1h-1.7v3.5h-1.9v8.2h7.4v-4.2h-1.9v-.3h2.2v4.8h-8v-8.8h2zM166.9 210.3v6.7h-2.4M166.9 210.1v-.2h-112.2v7.1h36.8"/>
</g>
<!-- layer: AUX-1 -->
<g fill="none" stroke="#dcdcdc" stroke-width=".21">
<path d="M57 61.8v.5M57 62.5v.5M57 63.3v.5M57 64v.5M57 64.8v.5M57 65.5v.5M57 66.3v.5M57 67v.5M57 67.8v.5M57 68.5v.4M57 200.1v.5M57 200.8v.5"/>
<path d="M57 201.6v.5M57 202.3v.5M57 203.1v.5M57 203.8v.5M57 204.6v.5M57 205.3v.5M57 206.1v.5M57 206.8v.4"/>
</g>
<!-- layer: 0 -->
<path d="M3 3.4h203.5v260.6h-203.5zM3 264h29.1v20h-29.1zM4 265h27.1v18h-27.1zM33.1 265h143.3v18h-143.3zM177.4 264h29.1v20h-29.1zM178.4 265h27.1v18h-27.1zM3 284h203.5v10h-203.5z" fill="none" stroke="#000" stroke-width=".21"/>
<g font-size="3.9">
<text x="106.8" y="24.9">W = 1410</text>
<text x="60.2" y="33.9">250</text>
<text x="110.6" y="33.8">W CAB = 1100</text>
<text x="172.5" y="33.9">60</text>
<text x="19.7" y="56.3" transform="rotate(-90 19.7 56.3)">70</text>
<text x="197.7" y="66.3" transform="rotate(-90 197.7 66.3)">130</text>
<text x="19.7" y="75.6" transform="rotate(-90 19.7 75.6)">345</text>
<text x="197.9" y="72.6" transform="rotate(-90 197.9 72.6)">40</text>
<text x="10.8" y="141.9" transform="rotate(-90 10.8 141.9)">H = 1740</text>
<text x="19.7" y="146.8" transform="rotate(-90 19.7 146.8)">EG T82 = 1050</text>
<text x="28.5" y="145.8" transform="rotate(-90 28.5 145.8)">EG T45 = 700</text>
<text x="197.9" y="146.5" transform="rotate(-90 197.9 146.5)">H CAB = 1400</text>
<text x="19.7" y="199.3" transform="rotate(-90 19.7 199.3)">345</text>
<text x="197.9" y="200.3" transform="rotate(-90 197.9 200.3)">40</text>
<text x="197.7" y="208.6" transform="rotate(-90 197.7 208.6)">130</text>
<text x="19.7" y="216.7" transform="rotate(-90 19.7 216.7)">70</text>
<text x="87.3" y="232.4">90</text>
<text x="123.1" y="232.5">PL 800</text>
<text x="166.2" y="232.4">90</text>
<text x="124.7" y="241.3">1000</text>
</g>
<g font-size="3.5">
<text x="56.2" y="271.7">PLATAFORMA ELEVADORA VERTICAL PARA EL USO POR</text>
<text x="70.9" y="275.3">PERSONAS CON MOVILIDAD REDUCIDA</text>
<text x="88.8" y="279">Q= 385KG - 2@180º</text>
</g>
<g font-size="2.5">
<text x="48.8" y="291.7">Telf.: +34 952 20 71 66 / Fax: +34 952 20 32 91 // E-mail: ctv@ctvlifts.com / Web: www.ctvlifts.com</text>
<text x="67.7" y="289">Pol. Ind. La Huertecilla. C/ Generación nº 44. 29004 Málaga (Spain)</text>
</g>
</svg>
